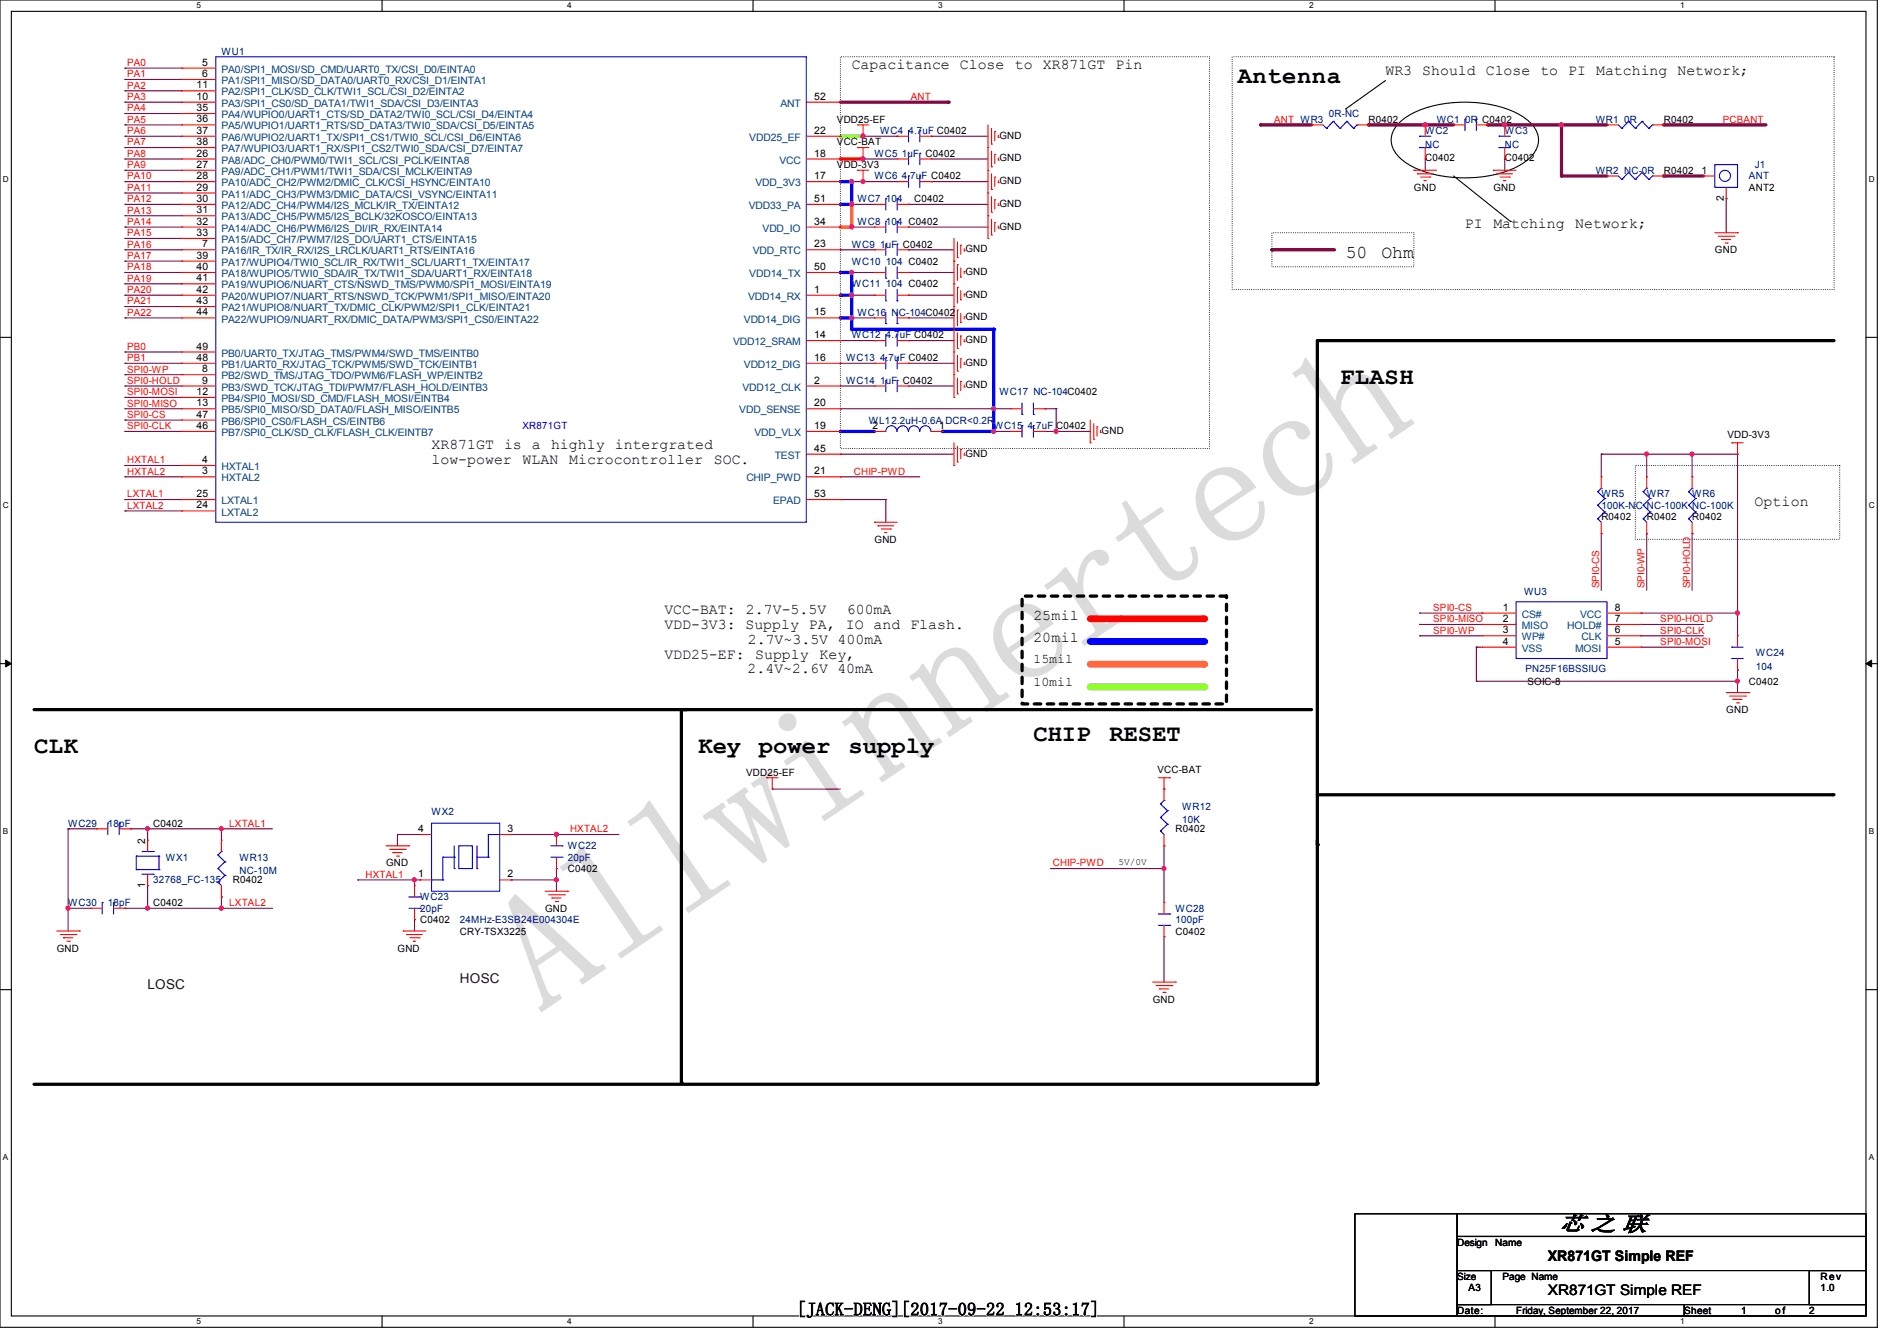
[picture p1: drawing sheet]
<svg xmlns="http://www.w3.org/2000/svg" width="297mm" height="210mm" viewBox="0 0 297 210" stroke-linecap="round" stroke-linejoin="round" font-family="sans-serif">
<path d="M0 0h293.9v207.9h-293.9zM1.8 1.8h290.3v204.3h-290.3z" fill="none" stroke="#000" stroke-width=".17"/>
<g fill="#fff">
<path d="M30.8 .2h.7v1.4h-.7z"/>
<path d="M30.8 206.2h.7v1.4h-.7z"/>
</g>
<path d="M59.8 0v1.8M59.8 206.1v1.8" fill="none" stroke="#000" stroke-width=".17"/>
<g fill="#fff">
<path d="M88.8 .2h.7v1.4h-.7z"/>
<path d="M88.8 206.2h.7v1.4h-.7z"/>
</g>
<path d="M117.9 0v1.8M117.9 206.1v1.8" fill="none" stroke="#000" stroke-width=".17"/>
<g fill="#fff">
<path d="M146.9 .2h.7v1.4h-.7z"/>
<path d="M146.9 206.2h.7v1.4h-.7z"/>
</g>
<path d="M176 0v1.8M176 206.1v1.8" fill="none" stroke="#000" stroke-width=".17"/>
<g fill="#fff">
<path d="M205 .2h.7v1.4h-.7z"/>
<path d="M205 206.2h.7v1.4h-.7z"/>
</g>
<path d="M234.1 0v1.8M234.1 206.1v1.8" fill="none" stroke="#000" stroke-width=".17"/>
<g fill="#fff">
<path d="M263.1 .2h.6v1.4h-.6z"/>
<path d="M263.1 206.2h.6v1.4h-.6z"/>
<path d="M.5 27.3h.9v1.4h-.9z"/>
<path d="M292.6 27.3h.9v1.4h-.9z"/>
<path d="M.5 78.4h.9v1.4h-.9z"/>
<path d="M292.6 78.4h.9v1.4h-.9z"/>
</g>
<path d="M0 52.8h1.8M292.1 52.8h1.8" fill="none" stroke="#000" stroke-width=".17"/>
<g fill="#fff">
<path d="M.5 129.5h.8v1.4h-.8z"/>
<path d="M292.6 129.5h.8v1.4h-.8z"/>
</g>
<path d="M0 103.9h1.8M292.1 103.9h1.8" fill="none" stroke="#000" stroke-width=".17"/>
<path d="M.9 103.4l.9 .5-.9 .5zM292.1 103.9l.9-.5v1z" fill="#000" stroke="#000" stroke-width=".16"/>
<g fill="#fff">
<path d="M.5 180.5h.8v1.4h-.8z"/>
<path d="M292.6 180.5h.8v1.4h-.8z"/>
</g>
<path d="M0 155h1.8M292.1 155h1.8" fill="none" stroke="#000" stroke-width=".17"/>
<path d="M131.6 8.9h57.8v61.3h-57.8z" fill="none" stroke="#000" stroke-width=".17" stroke-dasharray="0 .3"/>
<path d="M199.1 39.1h9.8" fill="none" stroke="#800000" stroke-width=".51"/>
<circle cx="199.1" cy="39.1" r=".25" fill="#800000"/>
<path d="M192.9 8.9h94.2v36.4h-94.2zM199.1 36.4h22.3v5.4h-22.3zM256 72.9h32v11.6h-32z" fill="none" stroke="#000" stroke-width=".17" stroke-dasharray="0 .3"/>
<path d="M287 53.3h-80.8v116.3M5.3 111.1h199.9M106.7 111.1v58.5M206.2 124.5h80.8" fill="none" stroke="#000" stroke-width=".51"/>
<g fill="#000">
<circle cx="287" cy="53.3" r=".25"/>
<circle cx="107.4" cy="111.1" r=".25"/>
<circle cx="205.2" cy="111.1" r=".25"/>
<circle cx="206.2" cy="132.3" r=".25"/>
<circle cx="287" cy="124.5" r=".25"/>
<circle cx="106.7" cy="169.6" r=".25"/>
<circle cx="206.2" cy="169.6" r=".25"/>
</g>
<path d="M170.7 100.5h17.8" fill="none" stroke="#00f" stroke-width="1.1"/>
<circle cx="188.5" cy="100.5" r=".53" fill="#00f"/>
<path d="M170.7 104h17.8" fill="none" stroke="#ff8000" stroke-width="1.1"/>
<circle cx="188.5" cy="104" r=".53" fill="#ff8000"/>
<path d="M160 93.3h32v16.9h-32z" fill="none" stroke="#000" stroke-width=".51" stroke-dasharray="1 1"/>
<path d="M170.7 96.9h17.8" fill="none" stroke="#f00" stroke-width="1.1"/>
<circle cx="188.5" cy="96.9" r=".53" fill="#f00"/>
<path d="M5.3 169.8h200.8" fill="none" stroke="#000" stroke-width=".51"/>
<circle cx="206.1" cy="169.8" r=".25" fill="#000"/>
<path d="M170.7 107.6h17.8" fill="none" stroke="#80ff00" stroke-width="1.1"/>
<circle cx="188.5" cy="107.6" r=".53" fill="#80ff00"/>
<path d="M210.7 17.1h.1M216.9 12.6l-6.2 4.5M219.4 18.9a15.7 15.7 0 0 1 9.9-2.9 15.7 15.7 0 0 1 10 2.9 3.6 3.6 0 0 1 0 6 15.7 15.7 0 0 1-10 3 15.7 15.7 0 0 1-9.9-3 3.6 3.6 0 0 1 0-6zM227.6 27.6l8.9 7.1M236.5 34.7h.1" fill="none" stroke="#000" stroke-width=".17"/>
<path d="M142.2 42.7h.1M142.2 42.7h7.2M131.6 78.2h.1M131.6 78.2h7.1" fill="none" stroke="#800040" stroke-width=".17"/>
<path d="M131.6 42.7h1.7" fill="none" stroke="#00f" stroke-width=".51"/>
<circle cx="131.6" cy="42.7" r=".25" fill="#00f"/>
<circle cx="133.3" cy="42.7" r=".32" fill="#f0f" stroke="#f0f" stroke-width=".17"/>
<path d="M142.2 46.2h.1M142.2 46.2h7.2" fill="none" stroke="#800040" stroke-width=".17"/>
<path d="M131.6 46.2h1.7" fill="none" stroke="#00f" stroke-width=".51"/>
<circle cx="131.6" cy="46.2" r=".25" fill="#00f"/>
<path d="M145.8 28.4h.1M145.8 28.4h8.9" fill="none" stroke="#800040" stroke-width=".17"/>
<path d="M131.6 35.6h1.7" fill="none" stroke="#ff8000" stroke-width=".51"/>
<circle cx="131.6" cy="35.6" r=".25" fill="#ff8000"/>
<path d="M131.6 16h16.9" fill="none" stroke="#800040" stroke-width=".51"/>
<circle cx="148.5" cy="16" r=".25" fill="#800040"/>
<path d="M131.6 71.1h.1M131.6 71.1h17.8M163.6 67.6h.1M163.6 67.6h1.8" fill="none" stroke="#800040" stroke-width=".17"/>
<path d="M147.6 67.6h8" fill="none" stroke="#00f" stroke-width=".51"/>
<circle cx="147.6" cy="67.6" r=".25" fill="#00f"/>
<circle cx="155.6" cy="67.5" r=".32" fill="#f0f" stroke="#f0f" stroke-width=".17"/>
<path d="M131.6 67.6h5.3" fill="none" stroke="#00f" stroke-width=".51"/>
<circle cx="131.6" cy="67.6" r=".25" fill="#00f"/>
<path d="M142.2 32h.1M142.2 32h12.5M131.6 56.9h.1M131.6 56.9h5.3M142.2 56.9h.1M142.2 56.9h7.2M131.6 64h.1M131.6 60.5h.1M131.6 64h24M131.6 60.5h5.3M142.2 60.5h.1M142.2 60.5h7.2" fill="none" stroke="#800040" stroke-width=".17"/>
<circle cx="155.6" cy="64" r=".32" fill="#f0f" stroke="#f0f" stroke-width=".17"/>
<path d="M131.6 21.3h3.5" fill="none" stroke="#0f0" stroke-width=".51"/>
<circle cx="135.1" cy="21.3" r=".25" fill="#0f0"/>
<path d="M145.8 21.3h.1M145.8 21.3h8.9M131.6 53.3h.1M131.6 53.3h5.3M142.2 53.3h.1M142.2 53.3h7.2" fill="none" stroke="#800040" stroke-width=".17"/>
<path d="M131.6 49.8h1.7" fill="none" stroke="#00f" stroke-width=".51"/>
<circle cx="131.6" cy="49.8" r=".25" fill="#00f"/>
<path d="M131.6 39.1h.1M131.6 39.1h5.3M142.2 39.1h.1M142.2 35.6h.1M142.2 39.1h7.2M142.2 35.6h12.5" fill="none" stroke="#800040" stroke-width=".17"/>
<path d="M260.5 27.6h6.2" fill="none" stroke="#800040" stroke-width=".51"/>
<circle cx="260.5" cy="27.6" r=".25" fill="#800040"/>
<path d="M244.5 27.6h7.1" fill="none" stroke="#800040" stroke-width=".51"/>
<circle cx="244.5" cy="27.6" r=".25" fill="#800040"/>
<path d="M260.5 19.6h16" fill="none" stroke="#800040" stroke-width=".51"/>
<circle cx="260.5" cy="19.6" r=".25" fill="#800040"/>
<path d="M235.6 19.6h8.9" fill="none" stroke="#800040" stroke-width=".51"/>
<circle cx="235.6" cy="19.6" r=".25" fill="#800040"/>
<g fill="#f0f" stroke="#f0f" stroke-width=".17">
<circle cx="244.5" cy="19.5" r=".32"/>
<circle cx="235.6" cy="19.5" r=".32"/>
</g>
<path d="M244.5 19.6v8" fill="none" stroke="#800040" stroke-width=".51"/>
<circle cx="244.5" cy="19.6" r=".25" fill="#800040"/>
<path d="M244.5 19.6h7.1" fill="none" stroke="#800040" stroke-width=".51"/>
<circle cx="244.5" cy="19.6" r=".25" fill="#800040"/>
<path d="M223.1 19.6h4.5" fill="none" stroke="#800040" stroke-width=".51"/>
<circle cx="223.1" cy="19.6" r=".25" fill="#800040"/>
<path d="M232.9 19.6h2.7" fill="none" stroke="#800040" stroke-width=".51"/>
<circle cx="232.9" cy="19.6" r=".25" fill="#800040"/>
<path d="M223.1 24.9h.1M223.1 24.9v1.8M235.6 24.9h.1M235.6 24.9v1.8M270.3 31.1h.1M270.3 31.1v5.3M138.7 78.2h.1M138.7 78.2v3.6M155.6 67.6h.1M155.6 67.6h2.6" fill="none" stroke="#800040" stroke-width=".17"/>
<path d="M131.6 28.4h1.7" fill="none" stroke="#00f" stroke-width=".51"/>
<circle cx="131.6" cy="28.4" r=".25" fill="#00f"/>
<circle cx="133.3" cy="28.4" r=".32" fill="#f0f" stroke="#f0f" stroke-width=".17"/>
<path d="M131.6 32h1.7" fill="none" stroke="#00f" stroke-width=".51"/>
<circle cx="131.6" cy="32" r=".25" fill="#00f"/>
<g fill="none" stroke="#800040" stroke-width=".17">
<path d="M19.6 10.7h.1M19.6 12.4h.1M19.6 14.2h.1M19.6 16h.1M19.6 17.8h.1M19.6 19.6h.1M19.6 10.7h8.8M19.6 12.4h8.8M19.6 14.2h8.8M19.6 16h8.8M19.6 17.8h8.8M19.6 19.6h8.8"/>
<path d="M19.6 21.3h.1M19.6 23.1h.1M19.6 24.9h.1M19.6 26.7h.1M19.6 28.4h.1M19.6 30.2h.1M19.6 32h.1M19.6 33.8h.1M19.6 35.6h.1M19.6 37.3h.1M19.6 39.1h.1M19.6 21.3h8.8"/>
<path d="M19.6 23.1h8.8M19.6 24.9h8.8M19.6 26.7h8.8M19.6 28.4h8.8M19.6 30.2h8.8M19.6 32h8.8M19.6 33.8h8.8M19.6 35.6h8.8M19.6 37.3h8.8M19.6 39.1h8.8M135.1 24.9h.1M135.1 24.9h5.4"/>
<path d="M19.6 40.9h.1M19.6 42.7h.1M19.6 44.4h.1M19.6 46.2h.1M19.6 48h.1M19.6 49.8h.1M19.6 40.9h8.8M19.6 42.7h8.8M19.6 44.4h8.8M19.6 46.2h8.8M19.6 48h8.8M19.6 49.8h8.8"/>
<path d="M19.6 72.9h.1M19.6 74.7h.1M19.6 74.7h8.8M19.6 72.9h8.8M131.6 74.7h.1M131.6 74.7h12.4"/>
</g>
<path d="M131.6 24.9h3.5" fill="none" stroke="#f00" stroke-width=".51"/>
<circle cx="131.6" cy="24.9" r=".25" fill="#f00"/>
<circle cx="135.1" cy="24.9" r=".32" fill="#f0f" stroke="#f0f" stroke-width=".17"/>
<path d="M145.8 24.9h.1M145.8 24.9h8.9" fill="none" stroke="#800040" stroke-width=".17"/>
<path d="M155.6 51.6v12.4" fill="none" stroke="#00f" stroke-width=".51"/>
<circle cx="155.6" cy="51.6" r=".25" fill="#00f"/>
<path d="M133.3 28.4v3.6" fill="none" stroke="#00f" stroke-width=".51"/>
<circle cx="133.3" cy="28.4" r=".25" fill="#00f"/>
<path d="M133.3 28.4h.1M133.3 32h.1M133.3 28.4h1.8M133.3 32h3.6" fill="none" stroke="#800040" stroke-width=".17"/>
<circle cx="133.3" cy="32" r=".32" fill="#f0f" stroke="#f0f" stroke-width=".17"/>
<path d="M133.3 32v3.6" fill="none" stroke="#ff8000" stroke-width=".51"/>
<circle cx="133.3" cy="32" r=".25" fill="#ff8000"/>
<g fill="#f0f" stroke="#f0f" stroke-width=".17">
<circle cx="133.3" cy="35.5" r=".32"/>
<circle cx="135.1" cy="28.4" r=".32"/>
</g>
<path d="M133.3 35.6h.1M133.3 35.6h3.6M135.1 28.4h.1M135.1 28.4h5.4" fill="none" stroke="#800040" stroke-width=".17"/>
<path d="M133.3 46.2v3.6" fill="none" stroke="#00f" stroke-width=".51"/>
<circle cx="133.3" cy="46.2" r=".25" fill="#00f"/>
<g fill="#f0f" stroke="#f0f" stroke-width=".17">
<circle cx="133.3" cy="46.2" r=".32"/>
<circle cx="133.3" cy="49.8" r=".32"/>
</g>
<path d="M133.3 49.8h.1M133.3 46.2h.1M133.3 49.8h3.6M133.3 46.2h3.6" fill="none" stroke="#800040" stroke-width=".17"/>
<path d="M133.3 42.7v3.5" fill="none" stroke="#00f" stroke-width=".51"/>
<circle cx="133.3" cy="42.7" r=".25" fill="#00f"/>
<path d="M133.3 42.7h.1M133.3 42.7h3.6" fill="none" stroke="#800040" stroke-width=".17"/>
<path d="M133.3 51.6h22.3" fill="none" stroke="#00f" stroke-width=".51"/>
<circle cx="133.3" cy="51.6" r=".25" fill="#00f"/>
<path d="M133.3 49.8v1.8" fill="none" stroke="#00f" stroke-width=".51"/>
<circle cx="133.3" cy="49.8" r=".25" fill="#00f"/>
<path d="M142.2 49.8h.1M142.2 49.8h7.2M155.6 64h.1M155.6 64h2.6" fill="none" stroke="#800040" stroke-width=".17"/>
<path d="M155.6 64v3.6" fill="none" stroke="#00f" stroke-width=".51"/>
<circle cx="155.6" cy="64" r=".25" fill="#00f"/>
<g fill="none" stroke="#800040" stroke-width=".17">
<path d="M135.1 21.3h5.4M140.5 21.3h.1M19.6 58.7h.1M19.6 55.1h.1M19.6 56.9h.1M19.6 58.7h8.8M19.6 55.1h8.8M19.6 56.9h8.8M19.6 78.2h.1M19.6 60.5h.1M19.6 62.2h.1M19.6 64h.1"/>
<path d="M19.6 65.8h.1M19.6 67.6h.1M19.6 64h8.8M19.6 67.6h8.8M19.6 78.2h8.8M19.6 60.5h8.8M19.6 62.2h8.8M19.6 65.8h8.8M163.6 64h.1M163.6 64h1.8M165.4 64h.1M165.4 67.6h.1"/>
<path d="M165.4 64v3.6M165.4 67.6h5.3M250.7 71.1h.1M250.7 71.1h21.3M250.7 71.1v3.6M257.8 71.1h.1M257.8 71.1v3.6M264.9 71.1h.1M264.9 71.1v3.6M272 71.1h.1M272 71.1v28.5M19.6 80h.1"/>
<path d="M19.6 80h8.8M222.2 96h.1M222.2 97.8h.1M222.2 99.6h.1M222.2 96h9.8M222.2 97.8h9.8M222.2 99.6h9.8M250.7 83.6h.1M250.7 83.6v8.9M256.9 96h.1M256.9 97.8h.1M256.9 99.6h.1"/>
<path d="M256.9 96h15.1M256.9 97.8h9.8M256.9 99.6h9.8M257.8 83.6h.1M257.8 83.6v8.9M264.9 83.6h.1M264.9 83.6v8.9M272 96h.1M231.1 106.7h.1M231.1 101.3h.1M231.1 101.3h.9M231.1 106.7h40.9"/>
<path d="M231.1 101.3v5.4M256.9 101.3h.1M256.9 101.3h9.8M272 104.9h.1M272 106.7h.1M272 104.9v3.6M10.7 129.8h.1M10.7 129.8h4.4M10.7 129.8v16M20.4 129.8h.1M20.4 129.8h22.3M23.1 129.8h.1"/>
<path d="M23.1 138.7h.1M23.1 129.8v1.8M23.1 138.7v3.5M34.7 129.8h.1M34.7 129.8v1.8M56 137.8h.1M56 137.8h9.8M62.2 130.7h.1M62.2 130.7h3.6M62.2 130.7v1.8M64.9 137.8h.1M64.9 137.8v.9"/>
<path d="M80 130.7h.1M80 137.8h.1M80 130.7h16.9M80 137.8h7.1M87.1 136h.1M87.1 130.7h.1M87.1 137.8h.1M87.1 136v3.6M120.9 123.6h.1M120.9 123.6h10.7M164.5 136h.1M164.5 136h17.7"/>
<path d="M182.2 136h.1M182.2 132.5h.1M182.2 132.5v8.9M10.7 142.2h.1M10.7 142.2h3.5M19.6 142.2h.1M19.6 142.2h23.1M23.1 142.2h.1M34.7 140.5h.1M34.7 142.2h.1M34.7 140.5v1.7M64.9 144h.1"/>
<path d="M64.9 144v1.8M182.2 146.7h.1M182.2 146.7v7.1"/>
</g>
<g fill="#f0f" stroke="#f0f" stroke-width=".17">
<circle cx="165.3" cy="67.5" r=".32"/>
<circle cx="87.1" cy="137.8" r=".32"/>
<circle cx="64.9" cy="137.8" r=".32"/>
<circle cx="87.1" cy="130.7" r=".32"/>
<circle cx="272" cy="106.7" r=".32"/>
<circle cx="182.2" cy="136" r=".32"/>
<circle cx="272" cy="96" r=".32"/>
<circle cx="264.9" cy="71.1" r=".32"/>
<circle cx="257.8" cy="71.1" r=".32"/>
<circle cx="135.1" cy="21.3" r=".32"/>
<circle cx="23.1" cy="129.8" r=".32"/>
<circle cx="34.6" cy="129.8" r=".32"/>
<circle cx="23.1" cy="142.2" r=".32"/>
<circle cx="10.6" cy="142.2" r=".32"/>
<circle cx="34.6" cy="142.2" r=".32"/>
</g>
<path d="M197.4 19.6h8" fill="none" stroke="#800040" stroke-width=".51"/>
<circle cx="197.4" cy="19.6" r=".25" fill="#800040"/>
<path d="M214.2 19.6h8.9" fill="none" stroke="#800040" stroke-width=".51"/>
<circle cx="214.2" cy="19.6" r=".25" fill="#800040"/>
<g fill="#f0f" stroke="#f0f" stroke-width=".17">
<circle cx="223.1" cy="19.5" r=".32"/>
<circle cx="133.3" cy="42.7" r=".32"/>
<circle cx="155.6" cy="67.5" r=".32"/>
<circle cx="155.6" cy="64" r=".32"/>
<circle cx="244.5" cy="19.5" r=".32"/>
<circle cx="235.6" cy="19.5" r=".32"/>
<circle cx="133.3" cy="28.4" r=".32"/>
<circle cx="135.1" cy="24.9" r=".32"/>
<circle cx="133.3" cy="32" r=".32"/>
<circle cx="133.3" cy="35.5" r=".32"/>
<circle cx="135.1" cy="28.4" r=".32"/>
<circle cx="133.3" cy="46.2" r=".32"/>
<circle cx="133.3" cy="49.8" r=".32"/>
<circle cx="165.3" cy="67.5" r=".32"/>
<circle cx="87.1" cy="137.8" r=".32"/>
<circle cx="64.9" cy="137.8" r=".32"/>
<circle cx="87.1" cy="130.7" r=".32"/>
<circle cx="272" cy="106.7" r=".32"/>
<circle cx="182.2" cy="136" r=".32"/>
<circle cx="272" cy="96" r=".32"/>
<circle cx="264.9" cy="71.1" r=".32"/>
<circle cx="257.8" cy="71.1" r=".32"/>
<circle cx="135.1" cy="21.3" r=".32"/>
<circle cx="23.1" cy="129.8" r=".32"/>
<circle cx="34.6" cy="129.8" r=".32"/>
<circle cx="23.1" cy="142.2" r=".32"/>
<circle cx="10.6" cy="142.2" r=".32"/>
<circle cx="34.6" cy="142.2" r=".32"/>
</g>
<g fill="none" stroke="#f00" stroke-width=".17">
<path d="M28.4 10.7h.1M28.4 12.4h.1M28.4 14.2h.1M28.4 16h.1M28.4 17.8h.1M28.4 19.6h.1M28.4 19.6h5.4M28.4 16h5.4M28.4 10.7h5.4M28.4 12.4h5.4M28.4 14.2h5.4M28.4 17.8h5.4"/>
<path d="M126.2 16h5.4M131.6 16h.1M134.2 19.6h.1M134.2 19.6h1.8M135.1 19.6v1.7M154.7 19.6v17.7M205.4 19.6h.1M205.4 19.6h1.7M212.5 19.6h1.7M214.2 19.6h.1M223.1 19.6h.1M223.1 19.6v1.7"/>
<path d="M227.6 19.6h.1M227.6 19.6h1.8M231.1 19.6h1.8M232.9 19.6h.1M235.6 19.6h.1M235.6 19.6v1.7M251.6 19.6h.1M251.6 19.6h1.8M258.7 19.6h1.8M260.5 19.6h.1M28.4 21.3h.1M28.4 23.1h.1"/>
<path d="M28.4 24.9h.1M28.4 26.7h.1M28.4 28.4h.1M28.4 30.2h.1M28.4 32h.1M28.4 33.8h.1M28.4 35.6h.1M28.4 37.3h.1M28.4 39.1h.1M28.4 26.7h5.4M28.4 23.1h5.4M28.4 32h5.4"/>
<path d="M28.4 21.3h5.4M28.4 24.9h5.4M28.4 39.1h5.4M28.4 35.6h5.4M28.4 28.4h5.4M28.4 30.2h5.4M28.4 33.8h5.4M28.4 37.3h5.4M126.2 32h5.4M126.2 21.3h5.4M126.2 24.9h5.4M126.2 39.1h5.4"/>
<path d="M126.2 35.6h5.4M126.2 28.4h5.4M131.6 35.6h.1M131.6 28.4h.1M131.6 24.9h.1M131.6 32h.1M131.6 21.3h.1M131.6 39.1h.1M134.2 23.1h.1M134.2 26.7h.1M134.2 26.7h1.8M134.2 23.1h1.8"/>
<path d="M135.1 24.9h.1M135.1 28.4h.1M135.1 21.3h.1M135.1 23.1v1.8M135.1 26.7v1.7M136.9 32h.1M136.9 39.1h.1M136.9 35.6h.1M136.9 32h1.8M136.9 39.1h1.8M136.9 35.6h1.8M140.5 21.3h.1"/>
<path d="M140.5 24.9h.1M140.5 28.4h.1M140.5 32h1.7M140.5 21.3h1.7M140.5 24.9h1.7M140.5 39.1h1.7M140.5 35.6h1.7M140.5 28.4h1.7M142.2 32h.1M142.2 39.1h.1M142.2 35.6h.1M144 21.3h1.8"/>
<path d="M144 24.9h1.8M144 28.4h1.8M145.8 21.3h.1M145.8 24.9h.1M145.8 28.4h.1M149.4 37.3v24.9M149.9 37.9v2.4M150.4 38.4h.1M150.4 38.4v1.4M151 39.3h.1M151 38.9v.4M154.7 30.2h.1"/>
<path d="M154.7 33.8h.1M154.7 37.3h.1M154.7 23.1h.1M154.7 26.7h.1M155.2 29.7h.1M155.2 33.2h.1M155.2 36.8h.1M155.2 22.6h.1M155.2 26.1h.1M155.2 20.1v2.5M155.2 23.7v2.4M155.2 27.2v2.5"/>
<path d="M155.2 30.8v2.4M155.2 34.3v2.5M155.7 27.7h.1M155.7 31.3h.1M155.7 34.8h.1M155.7 20.6h.1M155.7 24.2h.1M155.7 20.6v1.5M155.7 24.2v1.4M155.7 27.7v1.5M155.7 31.3v1.4M155.7 34.8v1.5"/>
<path d="M156.3 28.6h.1M156.3 32.2h.1M156.3 35.7h.1M156.3 21.5h.1M156.3 25.1h.1M156.3 21.2v.3M156.3 24.7v.4M156.3 28.3v.3M156.3 31.8v.4M156.3 35.4v.3M221.4 26.7h.1M221.4 26.7h3.5"/>
<path d="M221.9 27.2h.1M221.9 27.2h2.5M222.4 27.7h1.5M223 28.3h.1M223 28.3h.3M223.1 24.9h.1M223.1 23.1v1.8M223.9 27.7h.1M233.8 26.7h.1M233.8 26.7h3.6M234.4 27.2h.1M234.4 27.2h2.4"/>
<path d="M234.9 27.7h1.4M235.4 28.3h.1M235.4 28.3h.4M235.6 24.9h.1M235.6 23.1v1.8M236.3 27.7h.1M251.6 27.6h.1M251.6 27.6h1.8M258.7 27.6h1.8M260.5 27.6h.1M266.7 27.6h.1M266.7 27.6h1.8"/>
<path d="M268.5 36.4h3.5M269 37h2.5M269.5 37.5h.1M269.5 37.5h1.5M270.1 38.1h.3M270.3 31.1h.1M270.3 29.3v1.8M270.4 38.1h.1M271.5 37h.1M272 36.4h.1M28.4 56.9h.1M28.4 58.7h.1"/>
<path d="M28.4 40.9h.1M28.4 42.7h.1M28.4 55.1h.1M28.4 44.4h.1M28.4 46.2h.1M28.4 48h.1M28.4 49.8h.1M28.4 49.8h5.4M28.4 56.9h5.4M28.4 42.7h5.4M28.4 46.2h5.4M28.4 58.7h5.4"/>
<path d="M28.4 40.9h5.4M28.4 55.1h5.4M28.4 44.4h5.4M28.4 48h5.4M126.2 49.8h5.4M126.2 56.9h5.4M126.2 42.7h5.4M126.2 53.3h5.4M126.2 46.2h5.4M131.6 42.7h.1M131.6 46.2h.1M131.6 53.3h.1"/>
<path d="M131.6 56.9h.1M131.6 49.8h.1M136.9 49.8h.1M136.9 56.9h.1M136.9 42.7h.1M136.9 53.3h.1M136.9 46.2h.1M136.9 49.8h1.8M136.9 56.9h1.8M136.9 42.7h1.8M136.9 53.3h1.8M136.9 46.2h1.8"/>
<path d="M140.5 49.8h1.7M140.5 56.9h1.7M140.5 42.7h1.7M140.5 53.3h1.7M140.5 46.2h1.7M142.2 49.8h.1M142.2 56.9h.1M142.2 42.7h.1M142.2 53.3h.1M142.2 46.2h.1M149.4 44.4h.1M149.4 58.7h.1"/>
<path d="M149.4 55.1h.1M149.4 40.9h.1M149.4 48h.1M149.9 45h.1M149.9 58.1h.1M149.9 54.6h.1M149.9 40.3h.1M149.9 41.4h.1M149.9 48.6h.1M149.9 41.4v2.5M149.9 45v2.5M149.9 48.6v2.4"/>
<path d="M149.9 52.1v2.5M149.9 55.7v2.4M149.9 59.2v2.5M150.4 59.7h.1M150.4 46.9h.1M150.4 56.2h.1M150.4 52.6h.1M150.4 43.4h.1M150.4 50.5h.1M150.4 42v1.4M150.4 45.5v1.4M150.4 49.1v1.4"/>
<path d="M150.4 52.6v1.5M150.4 56.2v1.4M150.4 59.7v1.5M151 46.1h.1M151 57.1h.1M151 53.5h.1M151 42.5h.1M151 49.6h.1M151 42.5v.3M151 46.1v.3M151 49.6v.4M151 53.2v.3"/>
<path d="M151 56.7v.4M28.4 60.5h.1M28.4 62.2h.1M28.4 64h.1M28.4 65.8h.1M28.4 67.6h.1M28.4 78.2h.1M28.4 74.7h.1M28.4 72.9h.1M28.4 64h5.4M28.4 67.6h5.4M28.4 60.5h5.4"/>
<path d="M28.4 62.2h5.4M28.4 65.8h5.4M28.4 74.7h5.4M28.4 78.2h5.4M28.4 72.9h5.4M126.2 64h5.4M126.2 67.6h5.4M126.2 60.5h5.4M126.2 71.1h5.4M126.2 74.7h5.4M126.2 78.2h5.4M131.6 60.5h.1"/>
<path d="M131.6 67.6h.1M131.6 64h.1M131.6 71.1h.1M131.6 74.7h.1M131.6 78.2h.1M136.9 67.6h.1M136.9 60.5h.1M136.9 67.6h1.8M136.9 60.5h1.8M140.5 60.5h1.7M142.2 60.5h.1M145.8 67.6h1.8"/>
<path d="M147.6 67.6h.1M149.4 62.2h.1M149.4 72.9h.1M149.4 69.3v3.6M149.9 61.7h.1M149.9 72.3h.1M149.9 69.9v2.4M150.4 70.4h.1M150.4 70.4v1.4M151 60.6h.1M151 71.3h.1M151 60.3v.3"/>
<path d="M151 71v.3M158.2 64h.1M158.2 67.6h.1M158.2 64h1.8M158.2 67.6h1.8M161.8 64h1.8M161.8 67.6h1.8M163.6 64h.1M163.6 67.6h.1M170.7 69.3h.1M170.7 65.8v3.5M171.2 68.8h.1"/>
<path d="M171.2 66.3v2.5M171.7 66.8h.1M171.7 66.8v1.5M172.3 67.7h.1M172.3 67.4v.3M250.7 74.7h.1M250.7 74.7v1.8M257.8 74.7h.1M257.8 74.7v1.8M264.9 74.7h.1M264.9 74.7v1.8M271.1 69.3h.1"/>
<path d="M271.1 69.3h1.8M272 71.1h.1M272 69.3v1.8M28.4 80h.1M28.4 80h5.4M136.9 81.8h.1M136.9 81.8h3.6M137.5 82.3h.1M137.5 82.3h2.4M138 82.8h1.4M138.5 83.4h.1M138.5 83.4h.4"/>
<path d="M139.4 82.8h.1M232 96h.1M232 97.8h.1M232 99.6h.1M232 96h5.4M232 97.8h5.4M232 99.6h5.4M250.7 83.6h.1M250.7 81.8v1.8M251.6 96h5.3M251.6 97.8h5.3M251.6 99.6h5.3"/>
<path d="M256.9 99.6h.1M256.9 97.8h.1M256.9 96h.1M257.8 83.6h.1M257.8 81.8v1.8M264.9 83.6h.1M264.9 81.8v1.8M272 99.6h.1M272 99.6v1.7M232 101.3h.1M232 101.3h5.4M251.6 101.3h5.3"/>
<path d="M256.9 101.3h.1M270.3 108.5h3.5M270.8 109h2.5M271.3 109.5h.1M271.3 109.5h1.5M271.9 110.1h.3M272 104.9h.1M272 103.1v1.8M272.2 110.1h.1M273.3 109h.1M273.8 108.5h.1M15.1 129.8h.1"/>
<path d="M15.1 129.8h1.8M18.7 129.8h1.7M20.4 129.8h.1M23.1 138.7h.1M23.1 131.6h.1M23.1 131.6v1.7M23.1 136.9v1.8M34.7 131.6h.1M34.7 131.6v1.7M34.7 138.7v1.8M60.5 132.5h3.5M61 133h2.5"/>
<path d="M61.5 133.5h.1M61.5 133.5h1.4M62.1 134.1h.3M62.4 134.1h.1M63.5 133h.1M64 132.5h.1M64.9 138.7h.1M64.9 138.7v1.8M65.8 137.8h.1M65.8 130.7h.1M65.8 137.8h1.8M65.8 130.7h1.8"/>
<path d="M78.2 137.8h1.8M78.2 130.7h1.8M80 137.8h.1M80 130.7h.1M85.3 139.6h3.6M87.1 136h.1M87.1 130.7h.1M87.1 130.7v1.8M87.1 134.2v1.8M88.9 139.6h.1M120 121.8h.1M120 121.8h1.8"/>
<path d="M120.9 123.6h.1M120.9 121.8v1.8M181.4 121.8h1.7M182.2 123.6h.1M182.2 132.5h.1M182.2 121.8v3.5M182.2 130.7v1.8M183.1 121.8h.1M8.9 145.8h3.5M9.4 146.3h2.5M9.9 146.9h.1M9.9 146.9h1.5"/>
<path d="M10.5 147.4h.3M10.8 147.4h.1M11.9 146.3h.1M12.4 145.8h.1M14.2 142.2h.1M14.2 142.2h1.8M17.8 142.2h1.8M19.6 142.2h.1M34.7 140.5h.1M63.1 145.8h.1M63.1 145.8h3.6M63.7 146.3h.1"/>
<path d="M63.7 146.3h2.4M64.2 146.9h1.4M64.7 147.4h.1M64.7 147.4h.4M64.9 144h.1M64.9 142.2v1.8M65.6 146.9h.1M85.9 140.1h2.4M86.4 140.6h.1M86.4 140.6h1.4M87 141.2h.3M87.3 141.2h.1"/>
<path d="M88.3 140.1h.1M180.5 153.8h3.5M181 154.3h2.5M181.5 154.9h.1M181.5 154.9h1.5M182.1 155.4h.3M182.2 146.7h.1M182.2 141.4h.1M182.2 141.4v1.7M182.2 144.9v1.8M182.4 155.4h.1M183.5 154.3h.1"/>
<path d="M184 153.8h.1"/>
</g>
<path d="M212.1 190.1h16v16h-16zM228.1 190.1h64v3.5h-64zM228.1 193.6h64v5.4h-64zM228.1 199h5.4v5.3h-5.4zM283.3 199h8.8v5.3h-8.8zM228.1 204.3h35.6v1.8h-35.6zM263.7 204.3h28.4v1.8h-28.4z" fill="none" stroke="#000" stroke-width=".17"/>
<g fill="none" stroke="#00f" stroke-width=".17">
<path d="M33.8 8.9h92.4v72.9h-92.4zM207.1 19.6l.6 .5M208.7 19h.1M208.7 19l-1 1.1M208.7 19l1.1 1.1M210.9 19h.1M210.9 19l-1.1 1.1M210.9 19l1 1.1M212.5 19.6h.1M212.5 19.6l-.6 .5M229.4 18.7h.1M229.4 18.7v1.7"/>
<path d="M231.1 18.7h.1M231.1 18.7v1.7M253.4 19.6l.5 .5M255 19h.1M255 19l-1.1 1.1M255 19l1 1.1M257.1 19h.1M257.1 19l-1.1 1.1M257.1 19l1 1.1M258.7 19.6h.1M258.7 19.6l-.6 .5M138.7 31.1h.1"/>
<path d="M138.7 38.2h.1M138.7 34.7h.1M138.7 31.1v1.8M138.7 34.7v1.7M138.7 38.2v1.8M140.5 31.1h.1M140.5 38.2h.1M140.5 34.7h.1M140.5 31.1v1.8M140.5 34.7v1.7M140.5 38.2v1.8M142.2 20.4h.1"/>
<path d="M142.2 24h.1M142.2 27.6h.1M142.2 20.4v1.8M142.2 24v1.8M142.2 27.6v1.7M144 20.4h.1M144 24h.1M144 27.6h.1M144 20.4v1.8M144 24v1.8M144 27.6v1.7M207.7 20.1h.1"/>
<path d="M209.8 20.1h.1M211.9 20.1h.1M222.2 23.1h.1M222.2 21.3h.1M222.2 23.1h1.8M222.2 21.3h1.8M234.7 23.1h.1M234.7 21.3h.1M234.7 23.1h1.8M234.7 21.3h1.8M253.4 27.6l.5 .5M253.9 28.1h.1"/>
<path d="M253.9 20.1h.1M255 27h.1M255 27l-1.1 1.1M255 27l1 1.1M256 28.1h.1M256 20.1h.1M257.1 27h.1M257.1 27l-1.1 1.1M257.1 27l1 1.1M258.1 28.1h.1M258.1 20.1h.1M258.7 27.6h.1"/>
<path d="M258.7 27.6l-.6 .5M268.5 25.8h3.5v3.5h-3.5zM138.7 50.7h.1M138.7 56h.1M138.7 43.6h.1M138.7 52.5h.1M138.7 59.6h.1M138.7 47.1h.1M138.7 41.8v1.8M138.7 45.3v1.8M138.7 48.9v1.8M138.7 52.5v1.7"/>
<path d="M138.7 56v1.8M138.7 59.6v1.7M140.5 50.7h.1M140.5 56h.1M140.5 43.6h.1M140.5 52.5h.1M140.5 59.6h.1M140.5 47.1h.1M140.5 41.8v1.8M140.5 45.3v1.8M140.5 48.9v1.8M140.5 52.5v1.7"/>
<path d="M140.5 56v1.8M140.5 59.6v1.7M138.7 67.6a.87 .87 0 0 1 .9-.9 .87 .87 0 0 1 .8 .9M140.5 67.6a.87 .87 0 0 1 .8-.9 .87 .87 0 0 1 .9 .9M142.2 67.6a.87 .87 0 0 1 .9-.9 .87 .87 0 0 1 .9 .9M144 67.6a.87 .87 0 0 1 .9-.9 .87 .87 0 0 1 .9 .9M160 64.9h.1M160 66.7h.1M160 63.1v1.8M160 66.7v1.8M161.8 64.9h.1M161.8 66.7h.1"/>
<path d="M161.8 63.1v1.8M161.8 66.7v1.8M250.1 79.1h.1M250.1 77h.1M250.1 79.1l1.1 1.1M250.1 77l1.1 1.1M250.7 76.5h.1M250.7 76.5l-.6 .5M251.2 78.1h.1M251.2 78.1l-1.1 1M257.3 79.1h.1M257.3 77h.1"/>
<path d="M257.3 79.1l1.1 1.1M257.3 77l1.1 1.1M257.8 76.5h.1M257.8 76.5l-.5 .5M258.4 78.1h.1M258.4 78.1l-1.1 1M264.4 79.1h.1M264.4 77h.1M264.4 79.1l1.1 1.1M264.4 77l1.1 1.1M264.9 76.5h.1M264.9 76.5l-.5 .5"/>
<path d="M265.5 78.1h.1M265.5 78.1l-1.1 1M237.4 94.2h14.2v8.9h-14.2zM250.1 81.2h.1M250.1 81.2l.6 .6M251.2 80.2h.1M251.2 80.2l-1.1 1M257.3 81.2h.1M257.3 81.2l.5 .6M258.4 80.2h.1M258.4 80.2l-1.1 1M264.4 81.2h.1"/>
<path d="M264.4 81.2l.5 .6M265.5 80.2h.1M265.5 80.2l-1.1 1M271.1 101.3h.1M271.1 103.1h.1M271.1 101.3h1.8M271.1 103.1h1.8M16.9 128.9h.1M16.9 128.9v1.8M18.7 128.9h.1M18.7 128.9v1.8M21.3 134.1h.1"/>
<path d="M21.3 136.2h.1M21.3 136.2h3.6M21.3 134.1h3.6M21.3 134.1v2.1M22.2 136.9h1.8M22.2 133.3h1.8M24 136.9h.1M24 133.3h.1M24.9 136.2h.1M24.9 134.1h.1M24.9 134.1v2.1M34.1 138.1h.1"/>
<path d="M34.1 136h.1M34.1 133.9h.1M34.1 138.1l.6 .6M34.1 136l1.1 1.1M34.1 133.9l1.1 1.1M34.7 133.3h.1M34.7 133.3l-.6 .6M35.2 137.1h.1M35.2 135h.1M35.2 137.1l-1.1 1M35.2 135l-1.1 1M67.6 128.9h10.6v10.7h-10.6z"/>
<path d="M67.6 137.8h1.7M69.3 137.8h.1M69.3 134.2h.1M69.3 134.2v3.6M69.3 134.2h1.8M71.1 134.2h.1M71.1 136h.1M71.1 132.5v3.5M71.8 132.5h2.2v3.5h-2.2zM74.7 134.2h.1M74.7 136h.1M74.7 134.2h1.8"/>
<path d="M74.7 132.5v3.5M76.5 130.7h.1M76.5 134.2h.1M76.5 130.7h1.7M76.5 130.7v3.5M86.2 134.2h1.8M86.2 132.5h1.8M88 134.2h.1M88 132.5h.1M181.7 130.1h.1M181.7 128h.1M181.7 125.9h.1"/>
<path d="M181.7 130.1l.5 .6M181.7 128l1.1 1.1M181.7 125.9l1.1 1.1M182.2 125.3h.1M182.2 125.3l-.5 .6M182.8 129.1h.1M182.8 127h.1M182.8 129.1l-1.1 1M182.8 127l-1.1 1M16 141.4h.1M16 141.4v1.7M17.8 141.4h.1"/>
<path d="M17.8 141.4v1.7M64 140.5h1.8M64 142.2h1.8M65.8 140.5h.1M65.8 142.2h.1M181.4 144.9h1.7M181.4 143.1h1.7M183.1 144.9h.1M183.1 143.1h.1"/>
<circle cx="270.1" cy="27.5" r=".87"/>
</g>
<text font-size="25.4" fill="#dbdbdb" x="84.8" y="158.8" transform="rotate(-34 84.8 158.8)">Allwinnertech</text>
<g font-size="3.7">
<text x="193.8" y="13">Antenna</text>
<text x="209.8" y="60.1">FLASH</text>
<text x="5.3" y="117.9">CLK</text>
<text x="109.3" y="117.9">Key</text>
<text x="118.8" y="117.9">power</text>
<text x="132.8" y="117.9">supply</text>
<text x="161.8" y="116.1">CHIP</text>
<text x="173.7" y="116.1">RESET</text>
</g>
<text font-size="3.4" x="244.1" y="192.7">芯 之 联</text>
<g font-size="2.8">
<text x="210.7" y="40.5">50</text>
<text x="216.3" y="40.5">Ohm</text>
</g>
<text font-size="2.8" fill="#fff" x="124.7" y="205.9">[JACK-DENG][2017-09-22 12:53:17]</text>
<g font-size="2.3">
<text x="133.3" y="10.8">Capacitance Close to XR871GT Pin</text>
<text x="216.9" y="11.7">WR3 Should Close to PI Matching Network;</text>
<text x="229.4" y="35.7">PI</text>
<text x="233.8" y="35.7">Matching</text>
<text x="246.6" y="35.7">Network;</text>
<text x="67.6" y="70.4">XR871GT is a highly intergrated</text>
<text x="67.6" y="72.7">low-power</text>
<text x="81.8" y="72.7">WLAN</text>
<text x="89.1" y="72.7">Microcontroller</text>
<text x="111.8" y="72.7">SOC.</text>
<text x="274.7" y="79.2">Option</text>
<text x="104" y="96.1">VCC-BAT: 2.7V-5.5V</text>
<text x="104" y="98.5">VDD-3V3: Supply PA, IO and Flash.</text>
<text x="117.1" y="100.8">2.7V~3.5V 400mA</text>
<text x="132.6" y="96.1">600mA</text>
<text x="161.8" y="100.6">20mil</text>
<text x="161.8" y="97">25mil</text>
<text x="104" y="103.1">VDD25-EF:</text>
<text x="117" y="105.5">2.4V~2.6V 40mA</text>
<text x="118.2" y="103.1">Supply</text>
<text x="128.3" y="103.1">Key,</text>
<text x="242.3" y="197.5">XR871GT Simple REF</text>
<text x="242.3" y="202.8">XR871GT Simple REF</text>
</g>
<g font-size="2.1">
<text x="161.8" y="103.8">15mil</text>
<text x="161.8" y="107.4">10mil</text>
</g>
<g font-size="2.1" fill="#400000">
<text x="23.1" y="154.9">LOSC</text>
<text x="72" y="154">HOSC</text>
</g>
<g font-size="1.6" fill="#f00">
<text x="19.9" y="10.3">PA0</text>
<text x="19.9" y="12.1">PA1</text>
<text x="19.9" y="13.9">PA2</text>
<text x="19.9" y="15.7">PA3</text>
<text x="19.9" y="17.4">PA4</text>
<text x="142.6" y="15.7">ANT</text>
<text x="19.9" y="19.2">PA5</text>
<text x="19.9" y="21">PA6</text>
<text x="19.9" y="22.8">PA7</text>
<text x="199.5" y="19.2">ANT WR3</text>
<text x="269.7" y="19.2">PCBANT</text>
<text x="19.9" y="24.6">PA8</text>
<text x="19.9" y="26.3">PA9</text>
<text x="19.9" y="28.1">PA10</text>
<text x="19.9" y="29.9">PA11</text>
<text x="19.9" y="31.7">PA12</text>
<text x="19.9" y="33.4">PA13</text>
<text x="19.9" y="35.2">PA14</text>
<text x="19.9" y="37">PA15</text>
<text x="19.9" y="38.8">PA16</text>
<text x="19.9" y="40.6">PA17</text>
<text x="19.9" y="42.3">PA18</text>
<text x="19.9" y="44.1">PA19</text>
<text x="19.9" y="45.9">PA20</text>
<text x="19.9" y="47.7">PA21</text>
<text x="19.9" y="49.4">PA22</text>
<text x="19.9" y="58.3">SPI0-WP</text>
<text x="19.9" y="54.8">PB0</text>
<text x="19.9" y="56.6">PB1</text>
<text x="19.9" y="60.1">SPI0-HOLD</text>
<text x="19.9" y="61.9">SPI0-MOSI</text>
<text x="19.9" y="63.7">SPI0-MISO</text>
<text x="19.9" y="65.4">SPI0-CS</text>
<text x="19.9" y="67.2">SPI0-CLK</text>
<text x="19.9" y="72.6">HXTAL1</text>
<text x="19.9" y="74.3">HXTAL2</text>
<text x="19.9" y="77.9">LXTAL1</text>
<text x="133.7" y="74.3">CHIP-PWD</text>
<text x="19.9" y="79.7">LXTAL2</text>
<text x="224.4" y="95.7">SPI0-CS</text>
<text x="224.4" y="97.5">SPI0-MISO</text>
<text x="224.4" y="99.2">SPI0-WP</text>
<text x="259.9" y="97.5">SPI0-HOLD</text>
<text x="259.9" y="99.2">SPI0-CLK</text>
<text x="259.9" y="101">SPI0-MOSI</text>
<text x="35.9" y="129.5">LXTAL1</text>
<text x="89.2" y="130.3">HXTAL2</text>
<text x="57.2" y="137.5">HXTAL1</text>
<text x="164.8" y="135.7">CHIP-PWD</text>
<text x="35.9" y="141.9">LXTAL2</text>
</g>
<g font-size="1.6">
<text x="31.7" y="10.3">5</text>
<text x="30.8" y="13.8">11</text>
<text x="30.8" y="15.6">10</text>
<text x="30.8" y="17.4">35</text>
<text x="31.7" y="12.1">6</text>
<text x="127.5" y="15.6">52</text>
<text x="30.8" y="19.2">36</text>
<text x="30.8" y="21">37</text>
<text x="30.8" y="22.7">38</text>
<text x="127.5" y="21">22</text>
<text x="131" y="22.8">VCC-BAT</text>
<text x="131" y="19.2">VDD25-EF</text>
<text x="156.5" y="21.7">GND</text>
<text x="214.3" y="19.2">R0402</text>
<text x="260.5" y="19.2">R0402</text>
<text x="30.8" y="24.5">26</text>
<text x="30.8" y="26.3">27</text>
<text x="30.8" y="28.1">28</text>
<text x="30.8" y="29.8">29</text>
<text x="127.5" y="28.1">17</text>
<text x="127.5" y="24.5">18</text>
<text x="131" y="26.3">VDD-3V3</text>
<text x="156.5" y="28.8">GND</text>
<text x="156.5" y="25.3">GND</text>
<text x="221.4" y="29.9">GND</text>
<text x="223.2" y="25.3">C0402</text>
<text x="233.8" y="29.9">GND</text>
<text x="235.6" y="25.3">C0402</text>
<text x="260.5" y="27.2">R0402</text>
<text x="266.4" y="27.2">1</text>
<text x="273.8" y="29.9">ANT2</text>
<text x="30.8" y="31.6">30</text>
<text x="30.8" y="33.4">31</text>
<text x="30.8" y="35.2">32</text>
<text x="127.5" y="35.2">34</text>
<text x="127.5" y="31.6">51</text>
<text x="143.1" y="31.7">C0402</text>
<text x="156.5" y="32.4">GND</text>
<text x="156.5" y="35.9">GND</text>
<text x="269.9" y="31.5" transform="rotate(-90 269.9 31.5)">2</text>
<text x="30.8" y="37">33</text>
<text x="30.8" y="40.5">39</text>
<text x="31.7" y="38.7">7</text>
<text x="127.5" y="38.7">23</text>
<text x="151.1" y="39.5">GND</text>
<text x="268.5" y="39.7">GND</text>
<text x="30.8" y="42.3">40</text>
<text x="30.8" y="44.1">41</text>
<text x="30.8" y="45.8">42</text>
<text x="30.8" y="47.6">43</text>
<text x="127.5" y="42.3">50</text>
<text x="127.5" y="45.8">1</text>
<text x="151.1" y="46.6">GND</text>
<text x="151.1" y="43.1">GND</text>
<text x="30.8" y="49.4">44</text>
<text x="127.5" y="53">14</text>
<text x="127.5" y="49.4">15</text>
<text x="151.1" y="53.7">GND</text>
<text x="151.1" y="50.2">GND</text>
<text x="30.8" y="56.5">48</text>
<text x="30.8" y="54.7">49</text>
<text x="31.7" y="58.3">8</text>
<text x="127.5" y="56.5">16</text>
<text x="151.1" y="57.3">GND</text>
<text x="30.8" y="61.8">12</text>
<text x="30.8" y="63.6">13</text>
<text x="30.8" y="65.4">47</text>
<text x="31.7" y="60.1">9</text>
<text x="127.5" y="60.1">2</text>
<text x="127.5" y="63.6">20</text>
<text x="151.1" y="60.8">GND</text>
<text x="30.8" y="67.2">46</text>
<text x="127.5" y="67.2">19</text>
<text x="127.5" y="70.7">45</text>
<text x="136.6" y="67.2">2</text>
<text x="147" y="67.2">1</text>
<text x="151.1" y="71.5">GND</text>
<text x="165.4" y="67.2">C0402</text>
<text x="172.5" y="67.9">GND</text>
<text x="270.4" y="68.7">VDD-3V3</text>
<text x="30.8" y="77.9">25</text>
<text x="31.7" y="74.3">3</text>
<text x="31.7" y="72.5">4</text>
<text x="127.5" y="74.3">21</text>
<text x="127.5" y="77.9">53</text>
<text x="30.8" y="79.6">24</text>
<text x="250.7" y="81.4">R0402</text>
<text x="257.8" y="81.4">R0402</text>
<text x="264.9" y="81.4">R0402</text>
<text x="136.9" y="85">GND</text>
<text x="235.3" y="95.6">1</text>
<text x="252.8" y="95.6">8</text>
<text x="235.3" y="97.4">2</text>
<text x="235.3" y="99.2">3</text>
<text x="235.3" y="101">4</text>
<text x="252.8" y="101">5</text>
<text x="252.8" y="99.2">6</text>
<text x="252.8" y="97.4">7</text>
<text x="239.2" y="107.2">SOIC-8</text>
<text x="273.8" y="107.2">C0402</text>
<text x="270.3" y="111.7">GND</text>
<text x="116.8" y="121.5">VDD25-EF</text>
<text x="181.2" y="121.1">VCC-BAT</text>
<text x="24" y="129.5">C0402</text>
<text x="65.5" y="130.3">4</text>
<text x="79.5" y="130.3">3</text>
<text x="184" y="130.3">R0402</text>
<text x="22.7" y="132.1" transform="rotate(-90 22.7 132.1)">2</text>
<text x="60.5" y="135.7">GND</text>
<text x="65.5" y="137.4">1</text>
<text x="79.5" y="137.4">2</text>
<text x="88.9" y="136.6">C0402</text>
<text x="22.7" y="139" transform="rotate(-90 22.7 139)">1</text>
<text x="24" y="141.9">C0402</text>
<text x="36.5" y="138.3">R0402</text>
<text x="85.3" y="142.8">GND</text>
<text x="8.9" y="149">GND</text>
<text x="62.2" y="149">GND</text>
<text x="65.8" y="144.6">C0402</text>
<text x="72" y="146.3">CRY-TSX3225</text>
<text x="184" y="146.3">C0402</text>
<text x="180.5" y="157">GND</text>
<text x="228.1" y="195.1">Design</text>
<text x="234.1" y="195.1">Name</text>
<text x="228.1" y="200.4">Size</text>
<text x="229.9" y="202.2">A3</text>
<text x="235.2" y="200.4">Page Name</text>
<text x="285" y="200.4">Rev</text>
<text x="285" y="202.2">1.0</text>
<text x="228.1" y="205.7">Date:</text>
<text x="237.4" y="205.7">Friday, September 22, 2017</text>
<text x="263.7" y="205.7">Sheet</text>
<text x="272.6" y="205.7">1</text>
<text x="277.9" y="205.7">o f</text>
<text x="283.3" y="205.7">2</text>
</g>
<g font-size="1.6" fill="#000080">
<text x="34.7" y="8.6">WU1</text>
<text x="137.8" y="21">WC4</text>
<text x="142.2" y="21">4.7uF C0402</text>
<text x="208" y="18.3">0R-NC</text>
<text x="223.2" y="21">WC2</text>
<text x="223.2" y="23.1">NC</text>
<text x="224.9" y="19.2">WC1</text>
<text x="229.4" y="19.2">0R C0402</text>
<text x="235.6" y="21">WC3</text>
<text x="235.6" y="23.1">NC</text>
<text x="249.8" y="19.2">WR1</text>
<text x="254.3" y="19.2">0R</text>
<text x="136.9" y="24.6">WC5</text>
<text x="136.9" y="28.1">WC6</text>
<text x="141.2" y="24.6">1uF C0402</text>
<text x="141.2" y="28.1">4.7uF C0402</text>
<text x="249.8" y="27.2">WR2 NC-0R</text>
<text x="273.8" y="28.1">ANT</text>
<text x="274.7" y="26.3">J1</text>
<text x="134.2" y="31.7">WC7</text>
<text x="134.2" y="35.2">WC8</text>
<text x="138.7" y="31.7">104</text>
<text x="138.7" y="35.2">104 C0402</text>
<text x="133.4" y="41.4">WC10</text>
<text x="133.4" y="38.8">WC9</text>
<text x="137.8" y="38.8">1uF C0402</text>
<text x="138.7" y="41.4">104 C0402</text>
<text x="133.4" y="45">WC11</text>
<text x="138.7" y="45">104 C0402</text>
<text x="133.4" y="53">WC12</text>
<text x="134.2" y="49.4">WC16 NC-104C0402</text>
<text x="138.7" y="53">4.7uF C0402</text>
<text x="132.5" y="56.6">WC13</text>
<text x="137.8" y="56.6">4.7uF C0402</text>
<text x="132.5" y="60.1">WC14</text>
<text x="137.8" y="60.1">1uF C0402</text>
<text x="156.5" y="61.9">WC17 NC-104C0402</text>
<text x="136" y="66.3">WL12.2uH-0.6A DCR&lt;0.2R</text>
<text x="155.6" y="67.2">WC15</text>
<text x="160.9" y="67.2">4.7uF</text>
<text x="250.7" y="77.9">WR5</text>
<text x="257.8" y="77.9">WR7</text>
<text x="264.9" y="77.9">WR6</text>
<text x="250.7" y="79.7">100K-NC NC-100K NC-100K</text>
<text x="238.6" y="93.2">WU3</text>
<text x="238.8" y="105.3">PN25F16BSSIUG</text>
<text x="274.9" y="102.8">WC24</text>
<text x="274.9" y="104.9">104</text>
<text x="10.7" y="129.5">WC29</text>
<text x="16.9" y="129.5">18pF</text>
<text x="67.6" y="127.7">WX2</text>
<text x="185.1" y="126.8">WR12</text>
<text x="185.1" y="128.9">10K</text>
<text x="26" y="134.8">WX1</text>
<text x="37.5" y="134.8">WR13</text>
<text x="37.5" y="136.9">NC-10M</text>
<text x="88.9" y="133">WC22</text>
<text x="88.9" y="134.8">20pF</text>
<text x="10.7" y="141.9">WC30</text>
<text x="16.9" y="141.9">18pF</text>
<text x="24" y="138.3">32768_FC-135</text>
<text x="65.8" y="141">WC23</text>
<text x="65.8" y="142.8">20pF</text>
<text x="184" y="142.8">WC28</text>
<text x="72" y="144.6">24MHz-E3SB24E004304E</text>
<text x="184" y="144.6">100pF</text>
</g>
<g font-size="1.6" fill="#004080">
<text x="34.7" y="11.4">PA0/SPI1_MOSI/SD_CMD/UART0_TX/CSI_D0/EINTA0</text>
<text x="34.7" y="13.2">PA1/SPI1_MISO/SD_DATA0/UART0_RX/CSI_D1/EINTA1</text>
<text x="34.7" y="14.9">PA2/SPI1_CLK/SD_CLK/TWI1_SCL/CSI_D2/EINTA2</text>
<text x="34.7" y="16.7">PA3/SPI1_CS0/SD_DATA1/TWI1_SDA/CSI_D3/EINTA3</text>
<text x="122.2" y="16.7">ANT</text>
<text x="34.7" y="18.5">PA4/WUPIO0/UART1_CTS/SD_DATA2/TWI0_SCL/CSI_D4/EINTA4</text>
<text x="34.7" y="20.3">PA5/WUPIO1/UART1_RTS/SD_DATA3/TWI0_SDA/CSI_D5/EINTA5</text>
<text x="34.7" y="22.1">PA6/WUPIO2/UART1_TX/SPI1_CS1/TWI0_SCL/CSI_D6/EINTA6</text>
<text x="34.7" y="23.8">PA7/WUPIO3/UART1_RX/SPI1_CS2/TWI0_SDA/CSI_D7/EINTA7</text>
<text x="117.3" y="22.1">VDD25_EF</text>
<text x="34.7" y="25.6">PA8/ADC_CH0/PWM0/TWI1_SCL/CSI_PCLK/EINTA8</text>
<text x="34.7" y="27.4">PA9/ADC_CH1/PWM1/TWI1_SDA/CSI_MCLK/EINTA9</text>
<text x="34.7" y="29.2">PA10/ADC_CH2/PWM2/DMIC_CLK/CSI_HSYNC/EINTA10</text>
<text x="118.3" y="29.2">VDD_3V3</text>
<text x="122" y="25.6">VCC</text>
<text x="34.7" y="30.9">PA11/ADC_CH3/PWM3/DMIC_DATA/CSI_VSYNC/EINTA11</text>
<text x="34.7" y="32.7">PA12/ADC_CH4/PWM4/I2S_MCLK/IR_TX/EINTA12</text>
<text x="34.7" y="34.5">PA13/ADC_CH5/PWM5/I2S_BCLK/32KOSCO/EINTA13</text>
<text x="117.2" y="32.7">VDD33_PA</text>
<text x="34.7" y="36.3">PA14/ADC_CH6/PWM6/I2S_DI/IR_RX/EINTA14</text>
<text x="34.7" y="38.1">PA15/ADC_CH7/PWM7/I2S_DO/UART1_CTS/EINTA15</text>
<text x="34.7" y="39.8">PA16/IR_TX/IR_RX/I2S_LRCLK/UART1_RTS/EINTA16</text>
<text x="34.7" y="41.6">PA17/WUPIO4/TWI0_SCL/IR_RX/TWI1_SCL/UART1_TX/EINTA17</text>
<text x="117.9" y="39.8">VDD_RTC</text>
<text x="119.4" y="36.3">VDD_IO</text>
<text x="34.7" y="43.4">PA18/WUPIO5/TWI0_SDA/IR_TX/TWI1_SDA/UART1_RX/EINTA18</text>
<text x="34.7" y="45.2">PA19/WUPIO6/NUART_CTS/NSWD_TMS/PWM0/SPI1_MOSI/EINTA19</text>
<text x="34.7" y="46.9">PA20/WUPIO7/NUART_RTS/NSWD_TCK/PWM1/SPI1_MISO/EINTA20</text>
<text x="117.1" y="46.9">VDD14_RX</text>
<text x="117.3" y="43.4">VDD14_TX</text>
<text x="34.7" y="48.7">PA21/WUPIO8/NUART_TX/DMIC_CLK/PWM2/SPI1_CLK/EINTA21</text>
<text x="34.7" y="50.5">PA22/WUPIO9/NUART_RX/DMIC_DATA/PWM3/SPI1_CS0/EINTA22</text>
<text x="116.5" y="50.5">VDD14_DIG</text>
<text x="34.7" y="57.6">PB1/UART0_RX/JTAG_TCK/PWM5/SWD_TCK/EINTB1</text>
<text x="34.7" y="59.4">PB2/SWD_TMS/JTAG_TDO/PWM6/FLASH_WP/EINTB2</text>
<text x="34.7" y="55.8">PB0/UART0_TX/JTAG_TMS/PWM4/SWD_TMS/EINTB0</text>
<text x="114.8" y="54.1">VDD12_SRAM</text>
<text x="116.5" y="57.6">VDD12_DIG</text>
<text x="34.7" y="61.2">PB3/SWD_TCK/JTAG_TDI/PWM7/FLASH_HOLD/EINTB3</text>
<text x="34.7" y="63">PB4/SPI0_MOSI/SD_CMD/FLASH_MOSI/EINTB4</text>
<text x="34.7" y="64.7">PB5/SPI0_MISO/SD_DATA0/FLASH_MISO/EINTB5</text>
<text x="115.8" y="64.7">VDD_SENSE</text>
<text x="116.3" y="61.2">VDD12_CLK</text>
<text x="34.7" y="66.5">PB6/SPI0_CS0/FLASH_CS/EINTB6</text>
<text x="34.7" y="68.3">PB7/SPI0_CLK/SD_CLK/FLASH_CLK/EINTB7</text>
<text x="118.1" y="68.3">VDD_VLX</text>
<text x="121.3" y="71.8">TEST</text>
<text x="34.7" y="75.4">HXTAL2</text>
<text x="34.7" y="73.6">HXTAL1</text>
<text x="116.9" y="75.4">CHIP_PWD</text>
<text x="34.7" y="79">LXTAL1</text>
<text x="34.7" y="80.7">LXTAL2</text>
<text x="121" y="79">EPAD</text>
<text x="238.3" y="96.7">CS#</text>
<text x="238.3" y="98.5">MISO</text>
<text x="238.3" y="100.3">WP#</text>
<text x="245.4" y="98.5">HOLD#</text>
<text x="247.4" y="96.7">VCC</text>
<text x="247.6" y="100.3">CLK</text>
<text x="238.3" y="102.1">VSS</text>
<text x="246.6" y="102.1">MOSI</text>
</g>
<text font-size="1.6" fill="#00f" x="81.8" y="67.2">XR871GT</text>
<g font-size="1.5" fill="#f00">
<text x="250.4" y="92.1" transform="rotate(-90 250.4 92.1)">SPI0-CS</text>
<text x="257.5" y="92.1" transform="rotate(-90 257.5 92.1)">SPI0-WP</text>
<text x="264.6" y="92.1" transform="rotate(-90 264.6 92.1)">SPI0-HOLD</text>
</g>
<text font-size="1.5" x="175.1" y="135.5">5V/0V</text>
<g font-size="1.3">
<text x="30.8" y="1.3">5</text>
<text x="88.8" y="1.3">4</text>
<text x="146.9" y="1.3">3</text>
<text x="205" y="1.3">2</text>
<text x="263.1" y="1.3">1</text>
<text x=".5" y="28.4">D</text>
<text x="292.6" y="28.4">D</text>
<text x=".5" y="79.5">C</text>
<text x="292.6" y="79.5">C</text>
<text x=".5" y="130.6">B</text>
<text x="292.6" y="130.6">B</text>
<text x=".5" y="181.7">A</text>
<text x="292.6" y="181.7">A</text>
<text x="30.8" y="207.4">5</text>
<text x="88.8" y="207.4">4</text>
<text x="146.9" y="207.4">3</text>
<text x="205" y="207.4">2</text>
<text x="263.1" y="207.4">1</text>
</g>
</svg>
